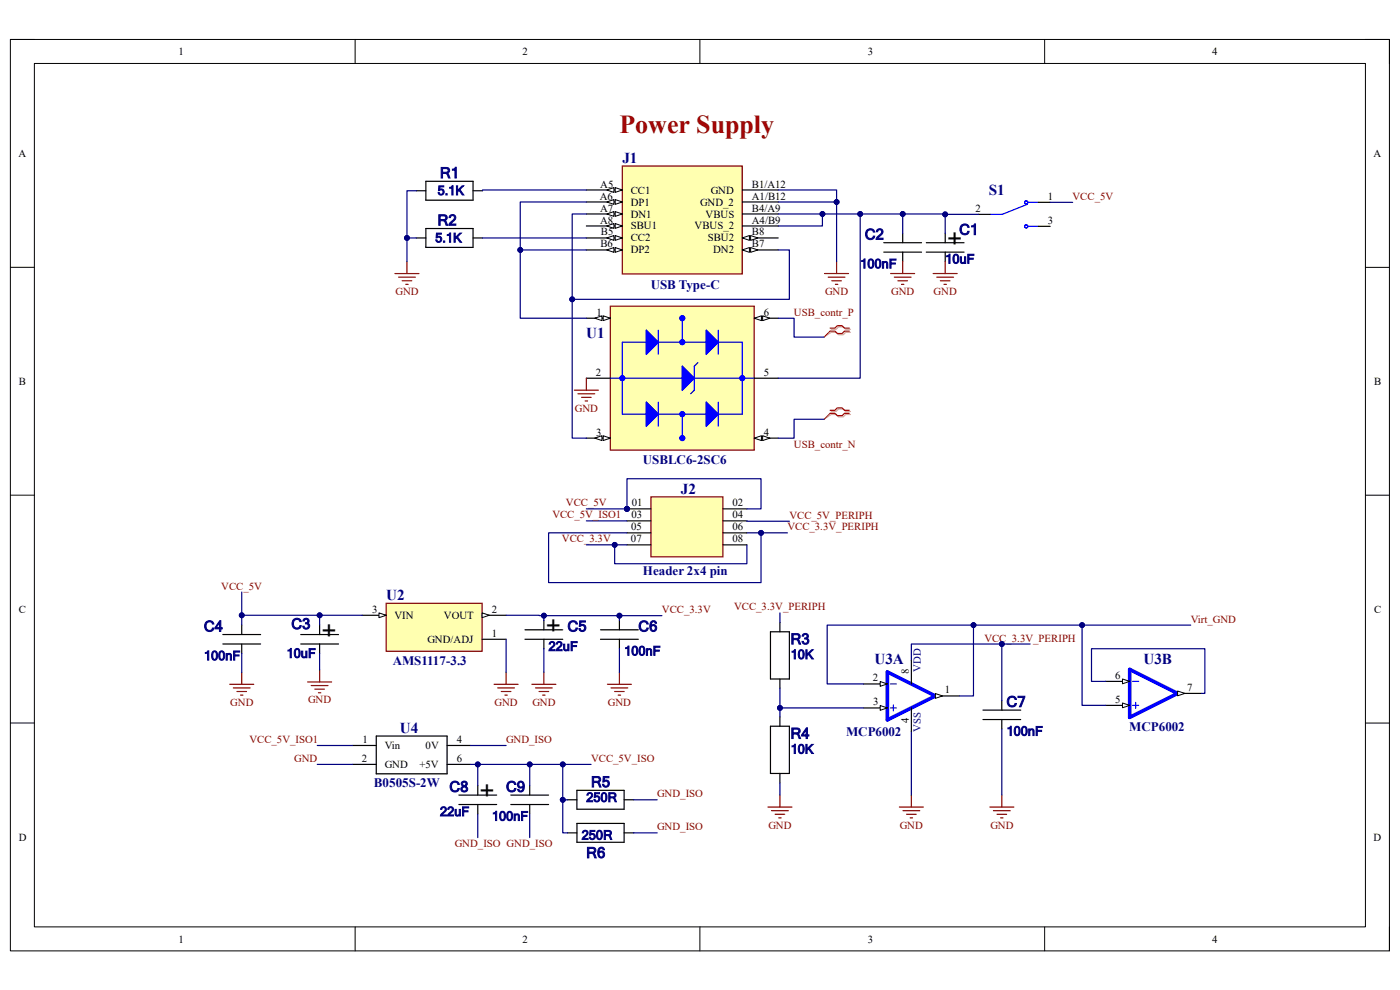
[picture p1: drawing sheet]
<svg xmlns="http://www.w3.org/2000/svg" width="297mm" height="210mm" viewBox="0 0 297 210" stroke-linecap="round" stroke-linejoin="round" font-family="sans-serif">
<path d="M2.2 8.4h292.6v193.3h-292.6z" fill="none" stroke="#000" stroke-width=".21"/>
<path d="M7.3 13.5h282.4v183.1h-282.4z" fill-rule="evenodd" fill="#fff"/>
<g fill="none" stroke="#000" stroke-width=".21">
<path d="M2.2 8.4h5.1M7.3 13.5h282.4v183.1h-282.4zM75.3 8.4v5.1M148.5 8.4v5.1M221.6 8.4v5.1M289.7 8.4h5.1v5.1M2.2 56.7h5.1M289.7 56.7h5.1M2.2 105h5.1M289.7 105.1h5.1M2.2 153.4h5.1M289.7 153.4h5.1"/>
<path d="M75.3 196.6v5.1M148.5 196.6v5.1M221.6 196.6v5.1M294.8 196.6v5.1"/>
</g>
<g fill="none" stroke="#000" stroke-width=".25">
<path d="M47.3 134.6h8M47.3 136.6h8M51.3 132.6v2M51.3 136.6v2M63.8 134.6h8M63.8 136.6h8M67.8 132.6v2M67.8 136.6v2M111.4 133.6h8M111.4 135.6h8M115.4 131.6v2M115.4 135.6v2"/>
<path d="M127.4 133.6h8M127.4 135.6h8M131.4 131.6v2M131.4 135.6v2M163.5 134h4v10h-4zM165.5 132v2M74.8 158.1h5M79.8 156.1h15v8.1h-15zM94.8 158.1h5.1M163.5 154.1h4v10h-4zM165.5 144v2M165.5 152.1v2"/>
<path d="M208.5 152.6h8M208.5 150.6h8M212.5 148.6v2M212.5 152.6v2M74.8 162.2h5M94.8 162.2h5.1M165.5 164.1v2"/>
</g>
<g fill="none" stroke="#800000" stroke-width=".25">
<path d="M48.7 145.2h5.1M49.5 145.9h3.6M50.3 146.7h2M51 147.5h.5M51.3 142.6v2.6M65.3 144.7h5.1M66 145.4h3.6M66.8 146.2h2M67.6 147h.5M67.8 142.1v2.6M104.8 145.2h5.1M105.6 145.9h3.6"/>
<path d="M106.4 146.7h2M107.1 147.5h.5M107.4 142.6v2.6M112.8 145.2h5.1M113.6 145.9h3.6M114.4 146.7h2M115.1 147.5h.5M115.4 142.6v2.6M128.9 145.2h5M129.6 145.9h3.6M130.4 146.7h2M131.2 147.5h.5"/>
<path d="M131.4 142.6v2.6M162.9 171.2h5.1M163.7 172h3.5M164.4 172.7h2.1M165.2 173.5h.5M165.5 168.7v2.5M210 171.2h5.1M210.8 172h3.5M211.5 172.7h2.1M212.3 173.5h.5M212.5 168.7v2.5"/>
</g>
<path d="M81.9 128h20.4v10.2h-20.4z" fill-rule="evenodd" fill="#ffffb0"/>
<path d="M81.9 128h20.4v10.2h-20.4z" fill="none" stroke="#800000" stroke-width=".25"/>
<path d="M76.8 130.5h5.1" fill="none" stroke="#000" stroke-width=".25"/>
<path d="M80.4 130l1.5 .5-1.5 .5z" fill="#f8fcff"/>
<path d="M80.4 130l1.5 .5-1.5 .5z" fill="none" stroke="#000" stroke-width=".21"/>
<path d="M102.3 130.5h5.1" fill="none" stroke="#000" stroke-width=".25"/>
<path d="M102.3 130l1.5 .5-1.5 .5z" fill="#f8fcff"/>
<path d="M102.3 130l1.5 .5-1.5 .5z" fill="none" stroke="#000" stroke-width=".21"/>
<path d="M102.3 135.6h5.1M234.6 144.5h5.1" fill="none" stroke="#000" stroke-width=".25"/>
<path d="M239.7 142l10.1 5.1-10.1 5.1z" fill="none" stroke="#00f" stroke-width=".76"/>
<path d="M240.3 144.5h1.3M240.3 149.6h1.3M240.9 149v1.3" fill="none" stroke="#00f" stroke-width=".25"/>
<path d="M238.1 144l1.6 .5-1.6 .6z" fill="#f8fcff"/>
<path d="M238.1 144l1.6 .5-1.6 .6z" fill="none" stroke="#000" stroke-width=".21"/>
<path d="M234.6 149.6h5.1" fill="none" stroke="#000" stroke-width=".25"/>
<path d="M238.1 149.1l1.6 .5-1.6 .5z" fill="#f8fcff"/>
<path d="M238.1 149.1l1.6 .5-1.6 .5z" fill="none" stroke="#000" stroke-width=".21"/>
<path d="M249.8 147.1h5.1" fill="none" stroke="#000" stroke-width=".25"/>
<path d="M249.8 146.6l1.6 .5-1.6 .5z" fill="#f8fcff"/>
<path d="M249.8 146.6l1.6 .5-1.6 .5z" fill="none" stroke="#000" stroke-width=".21"/>
<path d="M188.3 142.5l10.1 5.1-10.1 5.1z" fill="none" stroke="#00f" stroke-width=".76"/>
<path d="M188.9 145.1h1.3M188.9 150.2h1.3M189.5 149.5v1.3" fill="none" stroke="#00f" stroke-width=".25"/>
<path d="M183.2 145.1h5.1" fill="none" stroke="#000" stroke-width=".25"/>
<path d="M186.7 144.6l1.6 .5-1.6 .5z" fill="#f8fcff"/>
<path d="M186.7 144.6l1.6 .5-1.6 .5z" fill="none" stroke="#000" stroke-width=".21"/>
<path d="M183.2 150.2h5.1" fill="none" stroke="#000" stroke-width=".25"/>
<path d="M186.7 149.7l1.6 .5-1.6 .5z" fill="#f8fcff"/>
<path d="M186.7 149.7l1.6 .5-1.6 .5z" fill="none" stroke="#000" stroke-width=".21"/>
<path d="M193.3 140v5.1M198.4 147.6h5.1" fill="none" stroke="#000" stroke-width=".25"/>
<path d="M198.4 147.1l1.6 .5-1.6 .5z" fill="#f8fcff"/>
<path d="M198.4 147.1l1.6 .5-1.6 .5z" fill="none" stroke="#000" stroke-width=".21"/>
<path d="M193.3 150.2v5.1" fill="none" stroke="#000" stroke-width=".25"/>
<path d="M190.8 171.2h5.1M191.6 172h3.5M192.3 172.7h2.1M193.1 173.5h.5M193.3 168.7v2.5" fill="none" stroke="#800000" stroke-width=".25"/>
<path d="M132 35.2h25.5v22.9h-25.5z" fill-rule="evenodd" fill="#ffffb0"/>
<path d="M132 35.2h25.5v22.9h-25.5z" fill="none" stroke="#800000" stroke-width=".25"/>
<path d="M124.4 40.3h7.6" fill="none" stroke="#000" stroke-width=".25"/>
<path d="M130.5 39.8l1.5 .5-1.5 .5z" fill="#f8fcff"/>
<path d="M130.5 39.8l1.5 .5-1.5 .5z" fill="none" stroke="#000" stroke-width=".21"/>
<path d="M128.7 40.3l1.5-.5v1z" fill="#f8fcff"/>
<path d="M128.7 40.3l1.5-.5v1z" fill="none" stroke="#000" stroke-width=".21"/>
<path d="M124.4 42.8h7.6M157.5 40.3h7.6" fill="none" stroke="#000" stroke-width=".25"/>
<path d="M130.5 42.3l1.5 .5-1.5 .6z" fill="#f8fcff"/>
<path d="M130.5 42.3l1.5 .5-1.5 .6z" fill="none" stroke="#000" stroke-width=".21"/>
<path d="M128.7 42.8l1.5-.5v1.1z" fill="#f8fcff"/>
<path d="M128.7 42.8l1.5-.5v1.1z" fill="none" stroke="#000" stroke-width=".21"/>
<path d="M124.4 45.4h7.6M157.5 42.8h7.6" fill="none" stroke="#000" stroke-width=".25"/>
<path d="M130.5 44.9l1.5 .5-1.5 .5z" fill="#f8fcff"/>
<path d="M130.5 44.9l1.5 .5-1.5 .5z" fill="none" stroke="#000" stroke-width=".21"/>
<path d="M128.7 45.4l1.5-.5v1z" fill="#f8fcff"/>
<path d="M128.7 45.4l1.5-.5v1z" fill="none" stroke="#000" stroke-width=".21"/>
<path d="M124.4 47.9h7.6M157.5 45.4h7.6" fill="none" stroke="#000" stroke-width=".25"/>
<path d="M130.5 47.4l1.5 .5-1.5 .5z" fill="#f8fcff"/>
<path d="M130.5 47.4l1.5 .5-1.5 .5z" fill="none" stroke="#000" stroke-width=".21"/>
<path d="M128.7 47.9l1.5-.5v1z" fill="#f8fcff"/>
<path d="M128.7 47.9l1.5-.5v1z" fill="none" stroke="#000" stroke-width=".21"/>
<path d="M124.4 50.5h7.6M157.5 47.9h7.6" fill="none" stroke="#000" stroke-width=".25"/>
<path d="M130.5 50l1.5 .5-1.5 .5z" fill="#f8fcff"/>
<path d="M130.5 50l1.5 .5-1.5 .5z" fill="none" stroke="#000" stroke-width=".21"/>
<path d="M128.7 50.5l1.5-.5v1z" fill="#f8fcff"/>
<path d="M128.7 50.5l1.5-.5v1z" fill="none" stroke="#000" stroke-width=".21"/>
<path d="M157.5 50.5h7.6" fill="none" stroke="#000" stroke-width=".25"/>
<path d="M157.5 50.5l1.5-.5v1z" fill="#f8fcff"/>
<path d="M157.5 50.5l1.5-.5v1z" fill="none" stroke="#000" stroke-width=".21"/>
<path d="M159.2 50l1.6 .5-1.6 .5z" fill="#f8fcff"/>
<path d="M159.2 50l1.6 .5-1.6 .5z" fill="none" stroke="#000" stroke-width=".21"/>
<path d="M124.4 53h7.6" fill="none" stroke="#000" stroke-width=".25"/>
<path d="M130.5 52.5l1.5 .5-1.5 .5z" fill="#f8fcff"/>
<path d="M130.5 52.5l1.5 .5-1.5 .5z" fill="none" stroke="#000" stroke-width=".21"/>
<path d="M128.7 53l1.5-.5v1z" fill="#f8fcff"/>
<path d="M128.7 53l1.5-.5v1z" fill="none" stroke="#000" stroke-width=".21"/>
<path d="M157.5 53h7.6" fill="none" stroke="#000" stroke-width=".25"/>
<path d="M157.5 53l1.5-.5v1z" fill="#f8fcff"/>
<path d="M157.5 53l1.5-.5v1z" fill="none" stroke="#000" stroke-width=".21"/>
<path d="M159.2 52.5l1.6 .5-1.6 .5z" fill="#f8fcff"/>
<path d="M159.2 52.5l1.6 .5-1.6 .5z" fill="none" stroke="#000" stroke-width=".21"/>
<g fill="none" stroke="#000" stroke-width=".25">
<path d="M90.3 38.5h10.1v4h-10.1zM88.3 40.5h2M88.3 50.5h2M90.3 48.5h10.1v4h-10.1zM100.4 40.5h2M100.4 50.5h2M187.5 53.5h8M187.5 51.5h8M191.5 49.5v2M191.5 53.5v2M196.5 53.5h8M196.5 51.5h8"/>
<path d="M200.5 49.5v2M200.5 53.5v2"/>
</g>
<g fill="none" stroke="#800000" stroke-width=".25">
<path d="M83.8 58h5.1M84.6 58.8h3.5M85.3 59.6h2.1M86.3 55.5v2.5M174.9 58h5.1M175.7 58.8h3.6M176.5 59.6h2M177.5 55.5v2.5M189 58h5M189.7 58.8h3.6M190.5 59.6h2M191.5 55.5v2.5"/>
<path d="M198 58h5.1M198.7 58.8h3.6M199.5 59.6h2M200.5 55.5v2.5M86.1 60.3h.5M177.2 60.3h.5M191.3 60.3h.5M200.3 60.3h.5"/>
</g>
<circle cx="133" cy="107.9" r=".51" fill="#000080"/>
<circle cx="133" cy="107.9" r=".51" fill="none" stroke="#000080" stroke-width=".21"/>
<path d="M138.1 105.4h15.3v12.7h-15.3z" fill-rule="evenodd" fill="#ffffb0"/>
<path d="M138.1 105.4h15.3v12.7h-15.3z" fill="none" stroke="#800000" stroke-width=".25"/>
<path d="M133 107.9h5.1" fill="none" stroke="#000" stroke-width=".25"/>
<circle cx="133" cy="107.9" r=".51" fill="#000080"/>
<circle cx="133" cy="107.9" r=".51" fill="none" stroke="#000080" stroke-width=".21"/>
<g fill="none" stroke="#000" stroke-width=".25">
<path d="M207.5 45.5h2.6M220.2 42.9h2.6M220.2 48h2.6M133 110.5h5.1M133 113h5.1M133 115.6h5.1M153.4 110.5h5M153.4 113h5M153.4 115.6h5M153.4 107.9h5M120.4 169.7h2M120.4 176.7h2"/>
<path d="M122.4 167.7h10v4h-10zM122.4 174.7h10v4h-10zM132.4 169.7h2M132.4 176.7h2"/>
</g>
<g fill="none" stroke="#00f" stroke-width=".25">
<path d="M218 43.3l-5.4 2.2h-2.5M218.1 48h2.1M218.1 42.9h2.1"/>
<circle cx="217.7" cy="42.9" r=".33"/>
<circle cx="217.7" cy="48" r=".33"/>
</g>
<path d="M129.5 65h30.5v30.5h-30.5z" fill-rule="evenodd" fill="#ffffb0"/>
<path d="M129.5 65h30.5v30.5h-30.5z" fill="none" stroke="#800000" stroke-width=".25"/>
<g fill="none" stroke="#00f" stroke-width=".25">
<path d="M137.1 72.6h-5.1v15.3h5.1M137.1 70.1l2.6 2.5-2.6 2.5zM139.7 72.6h10.1M139.7 70.1v5M144.7 67.5v5.1M144.7 77.7l2.6 2.5-2.6 2.6zM148.1 76.9l-.8 .8v5.1l-.8 .7M149.8 70.1l2.6 2.5-2.6 2.5zM152.4 72.6h5.1v15.3h-5.1M152.4 70.1v5M129.5 80.2h15.2M137.1 85.3l2.6 2.6-2.6 2.5z"/>
<path d="M139.7 85.3v5.1M139.7 87.9h10.1M144.7 87.9v5M147.3 80.2h12.7M149.8 85.3l2.6 2.6-2.6 2.5zM152.4 85.3v5.1"/>
</g>
<path d="M137.1 70.1l2.6 2.5-2.6 2.5z" fill="#00f"/>
<path d="M137.1 70.1l2.6 2.5-2.6 2.5z" fill="none" stroke="#00f" stroke-width=".25"/>
<path d="M149.8 70.1l2.6 2.5-2.6 2.5z" fill="#00f"/>
<path d="M149.8 70.1l2.6 2.5-2.6 2.5z" fill="none" stroke="#00f" stroke-width=".25"/>
<path d="M137.1 85.3l2.6 2.6-2.6 2.5z" fill="#00f"/>
<path d="M137.1 85.3l2.6 2.6-2.6 2.5z" fill="none" stroke="#00f" stroke-width=".25"/>
<path d="M149.8 85.3l2.6 2.6-2.6 2.5z" fill="#00f"/>
<path d="M149.8 85.3l2.6 2.6-2.6 2.5z" fill="none" stroke="#00f" stroke-width=".25"/>
<path d="M144.7 77.7l2.6 2.5-2.6 2.6z" fill="#00f"/>
<path d="M144.7 77.7l2.6 2.5-2.6 2.6z" fill="none" stroke="#00f" stroke-width=".25"/>
<g fill="none" stroke="#00f" stroke-width=".76">
<circle cx="144.7" cy="67.5" r=".25"/>
<circle cx="144.7" cy="72.6" r=".25"/>
<circle cx="132" cy="80.2" r=".25"/>
<circle cx="144.7" cy="92.9" r=".25"/>
<circle cx="144.7" cy="87.9" r=".25"/>
<circle cx="157.5" cy="80.2" r=".25"/>
</g>
<path d="M124.4 67.5h5.1" fill="none" stroke="#000" stroke-width=".25"/>
<path d="M128 67l1.5 .5-1.5 .5z" fill="#f8fcff"/>
<path d="M128 67l1.5 .5-1.5 .5z" fill="none" stroke="#000" stroke-width=".21"/>
<path d="M126.2 67.5l1.5-.5v1z" fill="#f8fcff"/>
<path d="M126.2 67.5l1.5-.5v1z" fill="none" stroke="#000" stroke-width=".21"/>
<path d="M124.4 80.2h5.1M124.4 92.9h5.1" fill="none" stroke="#000" stroke-width=".25"/>
<path d="M128 92.4l1.5 .5-1.5 .6z" fill="#f8fcff"/>
<path d="M128 92.4l1.5 .5-1.5 .6z" fill="none" stroke="#000" stroke-width=".21"/>
<path d="M126.2 92.9l1.5-.5v1.1z" fill="#f8fcff"/>
<path d="M126.2 92.9l1.5-.5v1.1z" fill="none" stroke="#000" stroke-width=".21"/>
<path d="M160 67.5h5.1" fill="none" stroke="#000" stroke-width=".25"/>
<path d="M160 67.5l1.5-.5v1z" fill="#f8fcff"/>
<path d="M160 67.5l1.5-.5v1z" fill="none" stroke="#000" stroke-width=".21"/>
<path d="M161.8 67l1.5 .5-1.5 .5z" fill="#f8fcff"/>
<path d="M161.8 67l1.5 .5-1.5 .5z" fill="none" stroke="#000" stroke-width=".21"/>
<path d="M160 80.2h5.1M160 92.9h5.1" fill="none" stroke="#000" stroke-width=".25"/>
<path d="M160 92.9l1.5-.5v1.1z" fill="#f8fcff"/>
<path d="M160 92.9l1.5-.5v1.1z" fill="none" stroke="#000" stroke-width=".21"/>
<path d="M161.8 92.4l1.5 .5-1.5 .6z" fill="#f8fcff"/>
<path d="M161.8 92.4l1.5 .5-1.5 .6z" fill="none" stroke="#000" stroke-width=".21"/>
<path d="M121.9 82.8h5M122.6 83.5h3.6M123.4 84.3h2M124.1 85.1h.6M124.4 80.2v2.6" fill="none" stroke="#800000" stroke-width=".25"/>
<path d="M176.4 69.9h1l.5-.5h1l.5 .5h1M176.4 70.5h1l.5 .5h1l.5-.5h1M176.4 87.3h1l.5-.5h1l.5 .5h1M176.4 87.9h1l.5 .5h1l.5-.5h1" fill="none" stroke="#d0a3a3" stroke-width=".25"/>
<path d="M176.4 70.5l-1.6 1M176.4 87.9l-1.6 1" fill="none" stroke="#d0a3a3" stroke-width=".21"/>
<path d="M176.1 69.6h1l.5-.5h1.1l.5 .5h1M176.1 70.2h1l.5 .5h1.1l.5-.5h1M176.1 87h1l.5-.5h1.1l.5 .5h1M176.1 87.7h1l.5 .5h1.1l.5-.5h1" fill="none" stroke="#f00" stroke-width=".25"/>
<path d="M176.1 70.2l-1.3 1.3M176.1 87.7l-1.3 1.2" fill="none" stroke="#f00" stroke-width=".21"/>
<path d="M97.4 168.7h8M97.4 170.7h8M101.4 166.7v2M101.4 170.7v2M108.4 168.7h8M108.4 170.7h8M112.4 166.7v2M112.4 170.7v2" fill="none" stroke="#000" stroke-width=".25"/>
<path d="M76.8 130.5h-9v2.1M99.9 158.1h7.5" fill="none" stroke="#000080" stroke-width=".25"/>
<circle cx="67.8" cy="130.5" r=".51" fill="#000080"/>
<circle cx="67.8" cy="130.5" r=".51" fill="none" stroke="#000080" stroke-width=".21"/>
<path d="M67.8 138.6v3.5M107.4 130.5l33 .1" fill="none" stroke="#000080" stroke-width=".25"/>
<circle cx="115.4" cy="130.6" r=".51" fill="#000080"/>
<circle cx="115.4" cy="130.6" r=".51" fill="none" stroke="#000080" stroke-width=".21"/>
<circle cx="131.4" cy="130.6" r=".51" fill="#000080"/>
<circle cx="131.4" cy="130.6" r=".51" fill="none" stroke="#000080" stroke-width=".21"/>
<path d="M131.4 130.6v1" fill="none" stroke="#000080" stroke-width=".25"/>
<circle cx="131.4" cy="130.6" r=".51" fill="#000080"/>
<circle cx="131.4" cy="130.6" r=".51" fill="none" stroke="#000080" stroke-width=".21"/>
<path d="M107.4 135.6v7M115.4 130.6v1" fill="none" stroke="#000080" stroke-width=".25"/>
<circle cx="115.4" cy="130.6" r=".51" fill="#000080"/>
<circle cx="115.4" cy="130.6" r=".51" fill="none" stroke="#000080" stroke-width=".21"/>
<path d="M51.3 138.6v4M115.4 137.6v5M131.4 137.6v5M165.5 130v2M206.5 132.6v15h-3M212.5 154.6v14.1" fill="none" stroke="#000080" stroke-width=".25"/>
<circle cx="206.5" cy="132.6" r=".51" fill="#000080"/>
<circle cx="206.5" cy="132.6" r=".51" fill="none" stroke="#000080" stroke-width=".21"/>
<path d="M229.6 132.6v17h5M234.6 144.5h-3v-6.9h24v9.5h-.7" fill="none" stroke="#000080" stroke-width=".25"/>
<circle cx="229.6" cy="132.6" r=".51" fill="#000080"/>
<circle cx="229.6" cy="132.6" r=".51" fill="none" stroke="#000080" stroke-width=".21"/>
<path d="M51.3 130.5h16.5M165.5 166.1v2.6" fill="none" stroke="#000080" stroke-width=".25"/>
<circle cx="51.3" cy="130.5" r=".51" fill="#000080"/>
<circle cx="51.3" cy="130.5" r=".51" fill="none" stroke="#000080" stroke-width=".21"/>
<circle cx="67.8" cy="130.5" r=".51" fill="#000080"/>
<circle cx="67.8" cy="130.5" r=".51" fill="none" stroke="#000080" stroke-width=".21"/>
<path d="M51.3 125.6v7" fill="none" stroke="#000080" stroke-width=".25"/>
<circle cx="51.3" cy="130.5" r=".51" fill="#000080"/>
<circle cx="51.3" cy="130.5" r=".51" fill="none" stroke="#000080" stroke-width=".21"/>
<path d="M212.5 136.6h-19.2v3.4" fill="none" stroke="#000080" stroke-width=".25"/>
<circle cx="212.5" cy="136.6" r=".51" fill="#000080"/>
<circle cx="212.5" cy="136.6" r=".51" fill="none" stroke="#000080" stroke-width=".21"/>
<path d="M165.5 150.2h17.7" fill="none" stroke="#000080" stroke-width=".25"/>
<circle cx="165.5" cy="150.2" r=".51" fill="#000080"/>
<circle cx="165.5" cy="150.2" r=".51" fill="none" stroke="#000080" stroke-width=".21"/>
<path d="M165.5 146v6.1" fill="none" stroke="#000080" stroke-width=".25"/>
<circle cx="165.5" cy="150.2" r=".51" fill="#000080"/>
<circle cx="165.5" cy="150.2" r=".51" fill="none" stroke="#000080" stroke-width=".21"/>
<path d="M252.6 132.6h-77.1v12.5h7.7" fill="none" stroke="#000080" stroke-width=".25"/>
<circle cx="206.5" cy="132.6" r=".51" fill="#000080"/>
<circle cx="206.5" cy="132.6" r=".51" fill="none" stroke="#000080" stroke-width=".21"/>
<circle cx="229.6" cy="132.6" r=".51" fill="#000080"/>
<circle cx="229.6" cy="132.6" r=".51" fill="none" stroke="#000080" stroke-width=".21"/>
<path d="M218.5 136.6h-6v12" fill="none" stroke="#000080" stroke-width=".25"/>
<circle cx="212.5" cy="136.6" r=".51" fill="#000080"/>
<circle cx="212.5" cy="136.6" r=".51" fill="none" stroke="#000080" stroke-width=".21"/>
<path d="M200.5 45.5h7M193.3 155.3v13.4" fill="none" stroke="#000080" stroke-width=".25"/>
<circle cx="200.5" cy="45.5" r=".51" fill="#000080"/>
<circle cx="200.5" cy="45.5" r=".51" fill="none" stroke="#000080" stroke-width=".21"/>
<path d="M174.5 45.4v2.5h-9.4" fill="none" stroke="#000080" stroke-width=".25"/>
<circle cx="174.5" cy="45.4" r=".51" fill="#000080"/>
<circle cx="174.5" cy="45.4" r=".51" fill="none" stroke="#000080" stroke-width=".21"/>
<path d="M165.1 45.4h35.4v4.1" fill="none" stroke="#000080" stroke-width=".25"/>
<circle cx="200.5" cy="45.5" r=".51" fill="#000080"/>
<circle cx="200.5" cy="45.5" r=".51" fill="none" stroke="#000080" stroke-width=".21"/>
<circle cx="191.5" cy="45.4" r=".51" fill="#000080"/>
<circle cx="191.5" cy="45.4" r=".51" fill="none" stroke="#000080" stroke-width=".21"/>
<circle cx="182.5" cy="45.4" r=".51" fill="#000080"/>
<circle cx="182.5" cy="45.4" r=".51" fill="none" stroke="#000080" stroke-width=".21"/>
<circle cx="174.5" cy="45.4" r=".51" fill="#000080"/>
<circle cx="174.5" cy="45.4" r=".51" fill="none" stroke="#000080" stroke-width=".21"/>
<path d="M165.1 42.9h12.4v12.6" fill="none" stroke="#000080" stroke-width=".25"/>
<circle cx="177.5" cy="42.9" r=".51" fill="#000080"/>
<circle cx="177.5" cy="42.9" r=".51" fill="none" stroke="#000080" stroke-width=".21"/>
<path d="M165.1 40.3h12.4v2.6" fill="none" stroke="#000080" stroke-width=".25"/>
<circle cx="177.5" cy="42.9" r=".51" fill="#000080"/>
<circle cx="177.5" cy="42.9" r=".51" fill="none" stroke="#000080" stroke-width=".21"/>
<path d="M86.3 50.5v5" fill="none" stroke="#000080" stroke-width=".25"/>
<circle cx="86.3" cy="50.5" r=".51" fill="#000080"/>
<circle cx="86.3" cy="50.5" r=".51" fill="none" stroke="#000080" stroke-width=".21"/>
<path d="M124.4 107.9h8.6" fill="none" stroke="#000080" stroke-width=".25"/>
<circle cx="133" cy="107.9" r=".51" fill="#000080"/>
<circle cx="133" cy="107.9" r=".51" fill="none" stroke="#000080" stroke-width=".21"/>
<path d="M158.4 110.5l9.1 .1M158.4 113h8.7" fill="none" stroke="#000080" stroke-width=".25"/>
<circle cx="161.5" cy="113" r=".51" fill="#000080"/>
<circle cx="161.5" cy="113" r=".51" fill="none" stroke="#000080" stroke-width=".21"/>
<path d="M191.5 45.4v4.1M222.8 42.9h4.8M67.3 158.1h7.5M67.3 162.2h7.5M134.4 169.7h5M134.4 176.7h5" fill="none" stroke="#000080" stroke-width=".25"/>
<circle cx="191.5" cy="45.4" r=".51" fill="#000080"/>
<circle cx="191.5" cy="45.4" r=".51" fill="none" stroke="#000080" stroke-width=".21"/>
<path d="M124.4 45.4h-3v18.1h46.1v-10.5h-2.4M165.1 67.5h3.4v4h6.3M174.8 88.9h-6.3v4.1h-3.4" fill="none" stroke="#000080" stroke-width=".25"/>
<circle cx="121.4" cy="63.5" r=".51" fill="#000080"/>
<circle cx="121.4" cy="63.5" r=".51" fill="none" stroke="#000080" stroke-width=".21"/>
<path d="M121.4 63.5v29.4h3" fill="none" stroke="#000080" stroke-width=".25"/>
<circle cx="121.4" cy="63.5" r=".51" fill="#000080"/>
<circle cx="121.4" cy="63.5" r=".51" fill="none" stroke="#000080" stroke-width=".21"/>
<path d="M102.4 50.5h22M124.4 42.8h-14v10.2" fill="none" stroke="#000080" stroke-width=".25"/>
<circle cx="110.4" cy="53" r=".51" fill="#000080"/>
<circle cx="110.4" cy="53" r=".51" fill="none" stroke="#000080" stroke-width=".21"/>
<path d="M124.4 53h-14v14.5h14" fill="none" stroke="#000080" stroke-width=".25"/>
<circle cx="110.4" cy="53" r=".51" fill="#000080"/>
<circle cx="110.4" cy="53" r=".51" fill="none" stroke="#000080" stroke-width=".21"/>
<path d="M88.3 40.5h-2v10h2" fill="none" stroke="#000080" stroke-width=".25"/>
<circle cx="86.3" cy="50.5" r=".51" fill="#000080"/>
<circle cx="86.3" cy="50.5" r=".51" fill="none" stroke="#000080" stroke-width=".21"/>
<path d="M124.4 40.3h-22v.2M182.5 45.4v34.8h-17.4" fill="none" stroke="#000080" stroke-width=".25"/>
<circle cx="182.5" cy="45.4" r=".51" fill="#000080"/>
<circle cx="182.5" cy="45.4" r=".51" fill="none" stroke="#000080" stroke-width=".21"/>
<path d="M120.4 169.7h-1v7h1" fill="none" stroke="#000080" stroke-width=".25"/>
<circle cx="119.4" cy="169.7" r=".51" fill="#000080"/>
<circle cx="119.4" cy="169.7" r=".51" fill="none" stroke="#000080" stroke-width=".21"/>
<path d="M99.9 162.2h25.5" fill="none" stroke="#000080" stroke-width=".25"/>
<circle cx="119.4" cy="162.2" r=".51" fill="#000080"/>
<circle cx="119.4" cy="162.2" r=".51" fill="none" stroke="#000080" stroke-width=".21"/>
<circle cx="112.4" cy="162.2" r=".51" fill="#000080"/>
<circle cx="112.4" cy="162.2" r=".51" fill="none" stroke="#000080" stroke-width=".21"/>
<circle cx="101.4" cy="162.2" r=".51" fill="#000080"/>
<circle cx="101.4" cy="162.2" r=".51" fill="none" stroke="#000080" stroke-width=".21"/>
<path d="M119.4 162.2v7.5" fill="none" stroke="#000080" stroke-width=".25"/>
<circle cx="119.4" cy="169.7" r=".51" fill="#000080"/>
<circle cx="119.4" cy="169.7" r=".51" fill="none" stroke="#000080" stroke-width=".21"/>
<circle cx="119.4" cy="162.2" r=".51" fill="#000080"/>
<circle cx="119.4" cy="162.2" r=".51" fill="none" stroke="#000080" stroke-width=".21"/>
<path d="M101.4 162.2v4.5" fill="none" stroke="#000080" stroke-width=".25"/>
<circle cx="101.4" cy="162.2" r=".51" fill="#000080"/>
<circle cx="101.4" cy="162.2" r=".51" fill="none" stroke="#000080" stroke-width=".21"/>
<path d="M101.4 172.7v5M112.4 172.7v5M112.4 162.2v4.5" fill="none" stroke="#000080" stroke-width=".25"/>
<circle cx="112.4" cy="162.2" r=".51" fill="#000080"/>
<circle cx="112.4" cy="162.2" r=".51" fill="none" stroke="#000080" stroke-width=".21"/>
<path d="M133 113h-16.6v10.6h45.1v-10.6" fill="none" stroke="#000080" stroke-width=".25"/>
<circle cx="161.5" cy="113" r=".51" fill="#000080"/>
<circle cx="161.5" cy="113" r=".51" fill="none" stroke="#000080" stroke-width=".21"/>
<path d="M124.4 115.6h8.6" fill="none" stroke="#000080" stroke-width=".25"/>
<circle cx="130.4" cy="115.6" r=".51" fill="#000080"/>
<circle cx="130.4" cy="115.6" r=".51" fill="none" stroke="#000080" stroke-width=".21"/>
<path d="M130.4 115.6v4h28v-4" fill="none" stroke="#000080" stroke-width=".25"/>
<circle cx="130.4" cy="115.6" r=".51" fill="#000080"/>
<circle cx="130.4" cy="115.6" r=".51" fill="none" stroke="#000080" stroke-width=".21"/>
<path d="M124.4 110.5h8.6M133 107.9v-6.3h28.5v6.3h-3.1" fill="none" stroke="#000080" stroke-width=".25"/>
<circle cx="133" cy="107.9" r=".51" fill="#000080"/>
<circle cx="133" cy="107.9" r=".51" fill="none" stroke="#000080" stroke-width=".21"/>
<text font-size="5.5" fill="#980000" x="131.4" y="28.2">Power Supply</text>
<g font-size="5.4">
<text x="200.7" y="49" transform="rotate(90 200.7 49)">+</text>
<text x="115.5" y="131.1" transform="rotate(90 115.5 131.1)">+</text>
<text x="67.9" y="132.1" transform="rotate(90 67.9 132.1)">+</text>
<text x="101.5" y="166.2" transform="rotate(90 101.5 166.2)">+</text>
</g>
<g font-size="3.2" fill="#000080">
<text x="132" y="34.5">J1</text>
<text x="209.8" y="41.4">S1</text>
<text x="124.4" y="71.8">U1</text>
<text x="144.4" y="104.9">J2</text>
<text x="81.9" y="127.3">U2</text>
<text x="185.5" y="140.9">U3A</text>
<text x="242.6" y="140.9">U3B</text>
<text x="84.8" y="155.4">U4</text>
</g>
<g font-size="3.1" fill="#000080">
<text x="93.3" y="37.8">R1</text>
<text x="92.8" y="47.8">R2</text>
<text x="183.5" y="50.8">C2</text>
<text x="203.5" y="49.8">C1</text>
<text x="43.3" y="133.9">C4</text>
<text x="61.8" y="133.4">C3</text>
<text x="120.4" y="133.9">C5</text>
<text x="135.4" y="133.9">C6</text>
<text x="167.7" y="136.7">R3</text>
<text x="213.5" y="149.9">C7</text>
<text x="167.7" y="156.7">R4</text>
<text x="95.3" y="168">C8</text>
<text x="107.4" y="168">C9</text>
<text x="125.4" y="167">R5</text>
<text x="124.4" y="182">R6</text>
</g>
<g font-size="2.8" fill="#000080">
<text x="138" y="61.3">USB Type-C</text>
<text x="136.4" y="98.5">USBLC6-2SC6</text>
<text x="136.4" y="122">Header 2x4 pin</text>
<text x="83.3" y="141">AMS1117-3.3</text>
<text x="239.6" y="155">MCP6002</text>
<text x="179.5" y="156">MCP6002</text>
<text x="79.3" y="167">B0505S-2W</text>
</g>
<g font-size="2.7" fill="#000080">
<text x="92.8" y="41.4">5.1K</text>
<text x="92.3" y="51.4">5.1K</text>
<text x="182.5" y="56.9">100nF</text>
<text x="200.5" y="55.9">10uF</text>
<text x="43.3" y="140">100nF</text>
<text x="60.8" y="139.5">10uF</text>
<text x="116.4" y="138">22uF</text>
<text x="132.4" y="139">100nF</text>
<text x="167.7" y="139.8">10K</text>
<text x="167.7" y="159.9">10K</text>
<text x="213.5" y="156">100nF</text>
<text x="93.3" y="173.1">22uF</text>
<text x="124.4" y="170.1">250R</text>
<text x="104.4" y="174.1">100nF</text>
<text x="123.4" y="178.1">250R</text>
</g>
<g font-size="2.3">
<text x="37.9" y="11.7">1</text>
<text x="110.9" y="11.7">2</text>
<text x="184.1" y="11.7">3</text>
<text x="257.1" y="11.7">4</text>
<text x="3.9" y="33.3">A</text>
<text x="291.4" y="33.3">A</text>
<text x="127.3" y="39.8">A5</text>
<text x="133.8" y="41.1">CC1</text>
<text x="150.8" y="41.1">GND</text>
<text x="159.5" y="39.8">B1/A12</text>
<text x="127.3" y="42.3">A6</text>
<text x="127.3" y="44.9">A7</text>
<text x="127.3" y="47.4">A8</text>
<text x="133.8" y="43.6">DP1</text>
<text x="133.8" y="46.1">DN1</text>
<text x="148.5" y="43.6">GND_2</text>
<text x="149.7" y="46.1">VBUS</text>
<text x="159.5" y="42.3">A1/B12</text>
<text x="159.5" y="44.9">B4/A9</text>
<text x="159.5" y="47.4">A4/B9</text>
<text x="207" y="45">2</text>
<text x="222.3" y="42.4">1</text>
<text x="222.3" y="47.5">3</text>
<text x="127.4" y="52.5">B6</text>
<text x="127.5" y="50">B5</text>
<text x="133.8" y="48.7">SBU1</text>
<text x="133.8" y="51.2">CC2</text>
<text x="133.8" y="53.8">DP2</text>
<text x="147.4" y="48.7">VBUS_2</text>
<text x="150.2" y="51.2">SBU2</text>
<text x="151.3" y="53.8">DN2</text>
<text x="159.5" y="50">B8</text>
<text x="159.5" y="52.5">B7</text>
<text x="126.6" y="67">1</text>
<text x="162.1" y="67">6</text>
<text x="4" y="81.6">B</text>
<text x="126.4" y="79.7">2</text>
<text x="162.1" y="79.7">5</text>
<text x="291.5" y="81.6">B</text>
<text x="126.5" y="92.4">3</text>
<text x="162.1" y="92.4">4</text>
<text x="134" y="107.4">01</text>
<text x="155.4" y="107.4">02</text>
<text x="133.9" y="112.5">05</text>
<text x="133.9" y="110">03</text>
<text x="155.4" y="110">04</text>
<text x="155.4" y="112.5">06</text>
<text x="133.9" y="115.1">07</text>
<text x="155.4" y="115.1">08</text>
<text x="4" y="130">C</text>
<text x="79" y="130">3</text>
<text x="83.7" y="131.3">VIN</text>
<text x="94.2" y="131.3">VOUT</text>
<text x="104.3" y="130">2</text>
<text x="291.5" y="130">C</text>
<text x="90.7" y="136.4">GND/ADJ</text>
<text x="104.3" y="135.1">1</text>
<text x="192.8" y="143" transform="rotate(-90 192.8 143)">8</text>
<text x="185.2" y="144.6">2</text>
<text x="185.3" y="149.6">3</text>
<text x="200.4" y="147.1">1</text>
<text x="236.6" y="144">6</text>
<text x="236.6" y="149.1">5</text>
<text x="251.9" y="146.6">7</text>
<text x="192.8" y="153.3" transform="rotate(-90 192.8 153.3)">4</text>
<text x="76.8" y="161.6">2</text>
<text x="76.9" y="157.6">1</text>
<text x="81.6" y="158.9">Vin</text>
<text x="90.3" y="158.9">0V</text>
<text x="96.9" y="161.6">6</text>
<text x="96.9" y="157.6">4</text>
<text x="81.6" y="162.9">GND</text>
<text x="89" y="162.9">+5V</text>
<text x="4" y="178.3">D</text>
<text x="291.4" y="178.3">D</text>
<text x="37.9" y="199.9">1</text>
<text x="110.9" y="199.9">2</text>
<text x="184.1" y="199.9">3</text>
<text x="257.1" y="199.9">4</text>
</g>
<g font-size="2.3" fill="#800000">
<text x="227.5" y="42.4">VCC_5V</text>
<text x="83.9" y="62.6">GND</text>
<text x="175" y="62.6">GND</text>
<text x="189.1" y="62.6">GND</text>
<text x="198.1" y="62.6">GND</text>
<text x="168.4" y="67">USB_contr_P</text>
<text x="122" y="87.3">GND</text>
<text x="168.4" y="95">USB_contr_N</text>
<text x="120.1" y="107.4">VCC_5V</text>
<text x="117.2" y="110">VCC_5V_ISO1</text>
<text x="167" y="112.5">VCC_3.3V_PERIPH</text>
<text x="167.5" y="110.1">VCC_5V_PERIPH</text>
<text x="119.2" y="115.1">VCC_3.3V</text>
<text x="46.9" y="125.1">VCC_5V</text>
<text x="140.4" y="130.1">VCC_3.3V</text>
<text x="155.7" y="129.5">VCC_3.3V_PERIPH</text>
<text x="208.8" y="136.1">VCC_3.3V_PERIPH</text>
<text x="252.6" y="132.1">Virt_GND</text>
<text x="48.9" y="149.7">GND</text>
<text x="65.4" y="149.2">GND</text>
<text x="104.9" y="149.7">GND</text>
<text x="112.9" y="149.7">GND</text>
<text x="128.9" y="149.7">GND</text>
<text x="52.9" y="157.6">VCC_5V_ISO1</text>
<text x="62.4" y="161.6">GND</text>
<text x="107.4" y="157.6">GND_ISO</text>
<text x="125.4" y="161.6">VCC_5V_ISO</text>
<text x="139.4" y="169.2">GND_ISO</text>
<text x="96.5" y="179.7">GND_ISO GND_ISO</text>
<text x="139.4" y="176.1">GND_ISO</text>
<text x="163" y="175.8">GND</text>
<text x="190.9" y="175.8">GND</text>
<text x="210.1" y="175.8">GND</text>
</g>
<g font-size="2.3" fill="#000080">
<text x="195.4" y="142.5" transform="rotate(-90 195.4 142.5)">VDD</text>
<text x="195.4" y="155.3" transform="rotate(-90 195.4 155.3)">VSS</text>
</g>
</svg>
